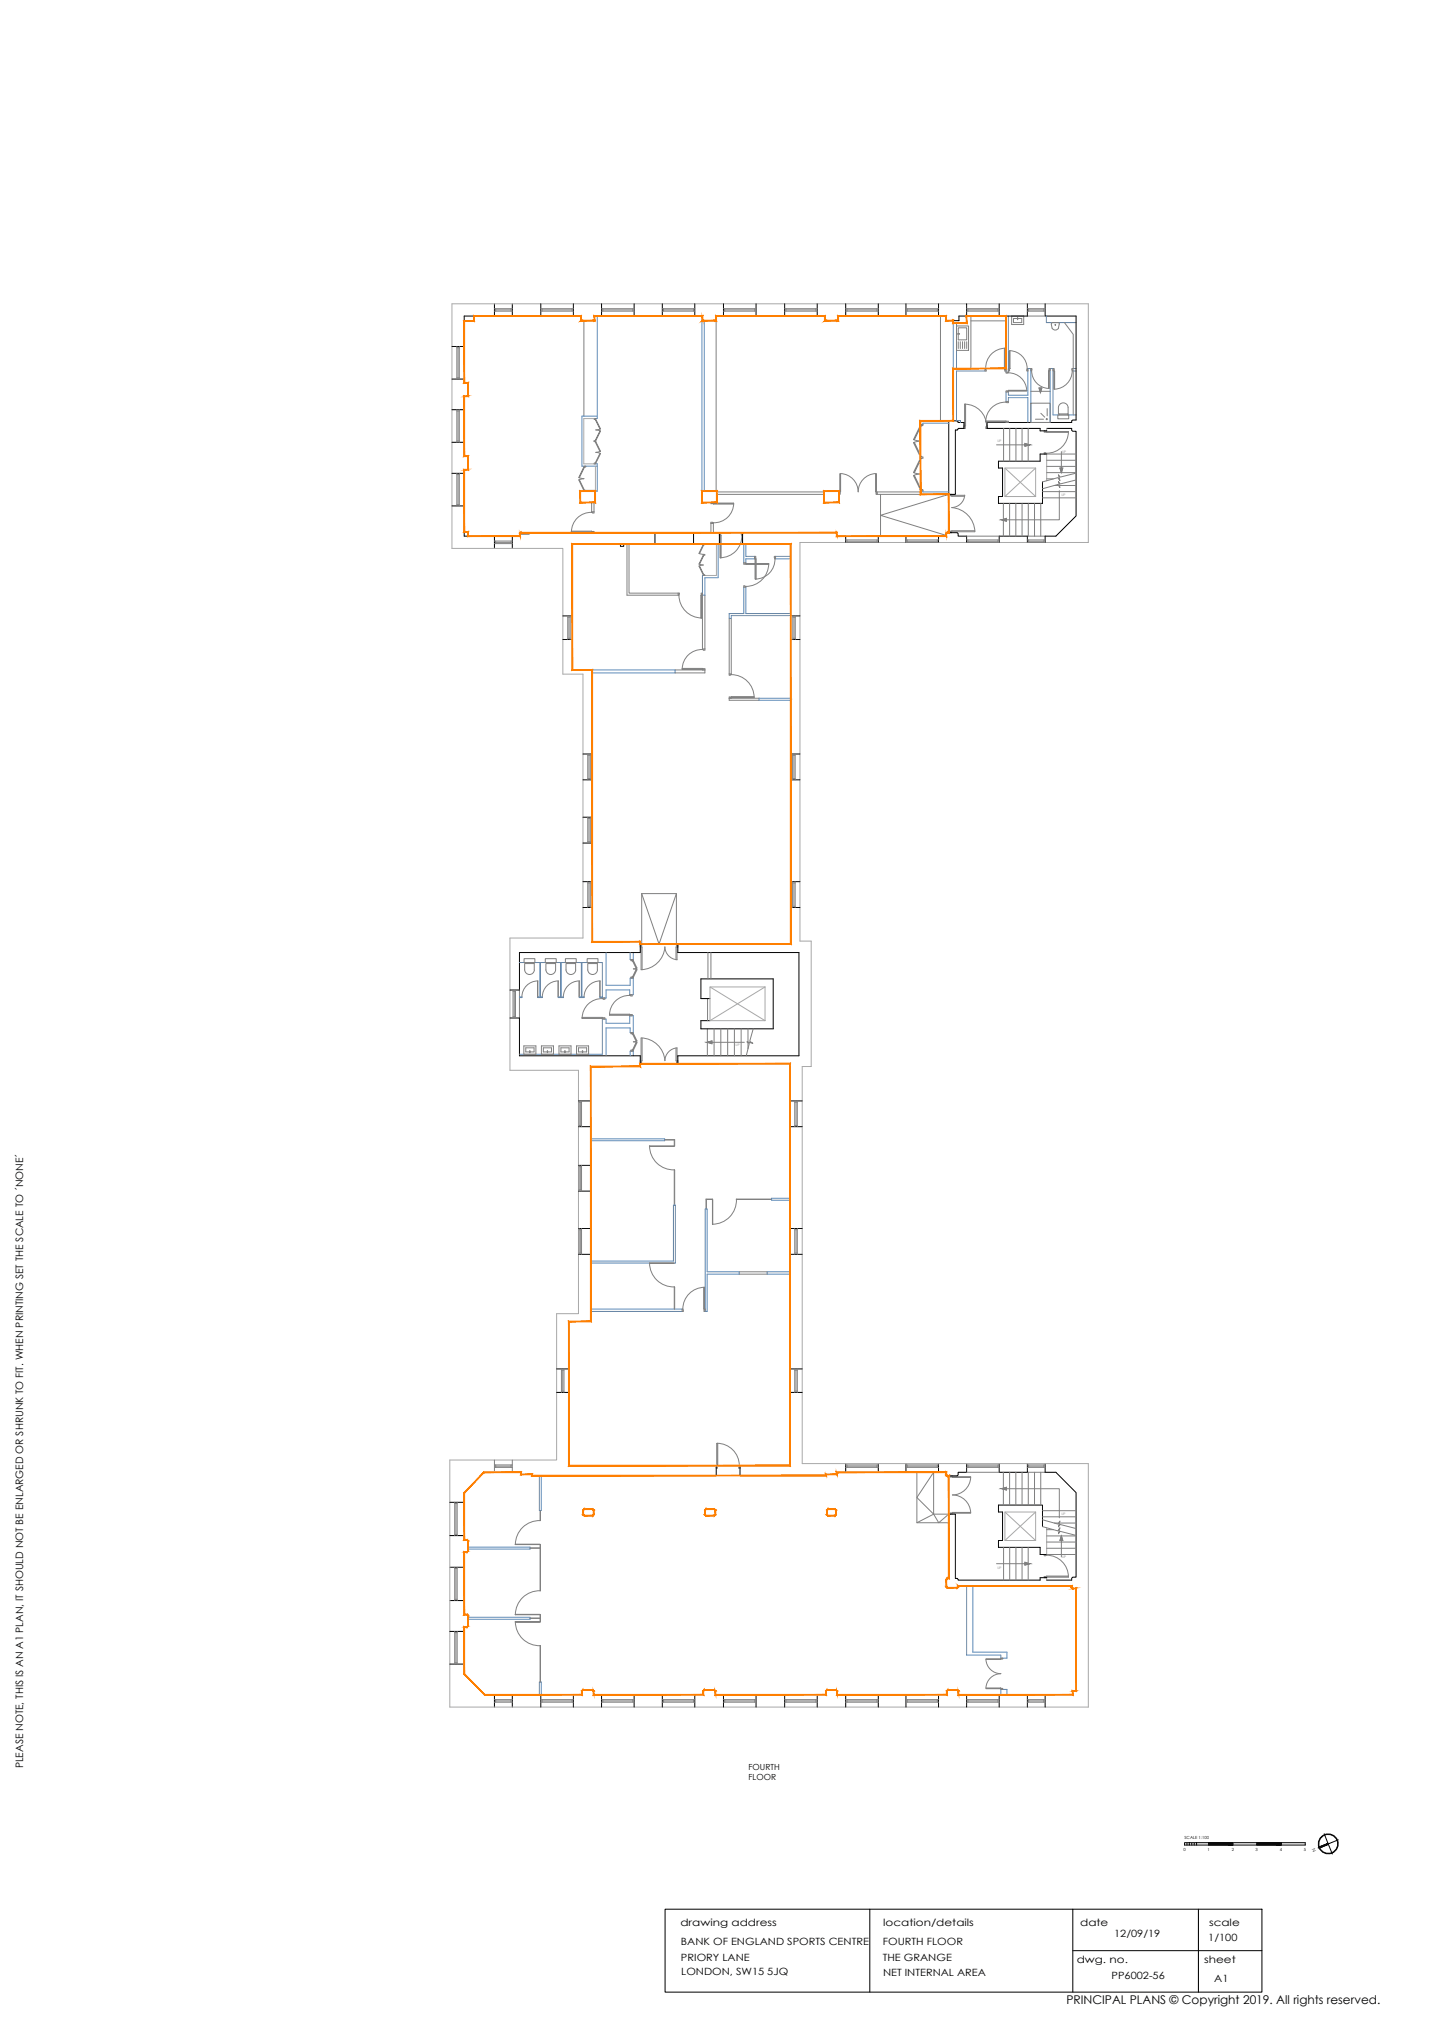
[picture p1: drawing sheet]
<svg xmlns="http://www.w3.org/2000/svg" width="594mm" height="841mm" viewBox="0 0 594 841" stroke-linecap="round" stroke-linejoin="round" font-family="sans-serif">
<!-- layer: BLOCKS -->
<g fill="none" stroke="#808080" stroke-width=".41">
<path d="M205 131h7.4M205 128h7.4M205 129h7.4M205.5 128v1M205.5 128.5h6.4M211.9 128v1M224.2 131h13.5M224.2 128h13.5M224.2 129h13.5M224.7 128v1M224.7 128.5h12.5M237.2 128v1"/>
<path d="M242.1 132.9v39.6M249.4 131h13.5M249.4 128h13.5M249.4 129h13.5M249.9 128v1M249.9 128.5h12.5M262.4 128v1M274.6 131h13.4M274.6 128h13.4M274.6 129h13.4M275.1 128v1M275.1 128.5h12.5"/>
<path d="M287.6 128v1M296.9 132.9v70.7M299.9 131h13.5M299.9 128h13.5M299.9 129h13.5M300.4 128v1M300.4 128.5h12.5M312.9 128v1M325.3 131h13.5M325.3 128h13.5M325.3 129h13.5M325.8 128v1"/>
<path d="M325.8 128.5h12.5M338.3 128v1M350.6 131h13.5M350.6 128h13.5M350.6 129h13.5M351.1 128v1M351.1 128.5h12.5M363.6 128v1M375.6 131h13.5M375.6 128h13.5M375.6 129h13.5M376.1 128v1"/>
<path d="M376.1 128.5h12.5M388.6 128v1M389.9 131v43.4M396.5 135.1h5v10.1h-5zM397 138.3l.8 .2zM397.3 138.3v-2.4h3.5v5h-3.5v-2.4M400.7 131h13.5M400.7 128h13.5M400.7 129h13.5M401.2 128v1M401.2 128.5h12.5M402.5 131v21.8"/>
<path d="M402.5 133h14.6M413.7 128v1M419.4 131h5v3.5h-5zM421.8 131.7l.1 .8zM421.8 132h-1.6v1.7h3.4v-1.7h-1.7M425.9 131h7.4M425.9 128h7.4M425.9 129h7.4M426.4 128v1M426.4 128.5h6.4M432.8 128v1M435.8 134.4l.4 1.6"/>
<path d="M438.7 133.7h-2.5l-.3 .6M438.7 133.7l.5 .5-.4 1.8M438.8 136a1.5 1.5 0 0 1-2.6 0M441.3 133.7l3.6 4.9v14.2M189.4 143.6v13.5M189.4 156.6h1M189.4 144.1h1M189.9 144.1v12.5M190.4 143.6v13.5M192.4 143.6v13.5M397.3 141.6v2.9M398.1 141.6v2.9"/>
<path d="M399 141.6v2.9M399.9 141.6v2.9M400.8 141.6v2.9M408.3 152.8h.3l.3 1h-.6zM416.4 144.4l.3-.1v8.5h-.3zM416.7 152.8h.4v1h-.5zM416.7 144.3v8.5M416.8 144.3a8.1 8.1 0 0 0-8.2 8.5M417.1 154.2h.9v.3l-.9 .2zM418 152.8h.4l.1 1h-.5zM418.1 154.5a7.6 7.6 0 0 1 7.6 7.3M418.4 145.4h.3v7.4h-.3z"/>
<path d="M418.8 145.4a7.4 7.4 0 0 1 7 7.4M425.8 152.8h.3v1h-.4zM427.4 152.8h.4l-.1 .9h-.3zM427.7 153.7a7.3 7.3 0 0 0 7 7.3M434.7 153.7h.3v7.3h-.3zM434.8 152.8h.6v.9h-.4zM436.5 152.8h.5l-.1 1h-.4zM436.9 153.8h.3v7.6h-.3zM444.3 152.8h.5v1h-.3zM444.5 153.7a7.6 7.6 0 0 1-7.2 7.6M444.9 153.8v18.2M189.4 169.8v13.5"/>
<path d="M189.4 170.3h1M189.9 170.3v12.5M190.4 169.8v13.5M192.4 169.8v13.5M246.3 173.5h.7v.3h-.7zM246.8 173.8h.2l2 4-.2 .1zM248.8 178.6l.2 .1-2 4-.2-.1zM248.9 177.8l-1.9 .4 1.9 .5M381.6 175.9h1v.5l-1-.1zM381.6 176.3l.3 .1-2.8 5.9-.4-.1zM399.6 176.6h.4l.1 1h-.5zM400 167.5h.3v9.1h-.3z"/>
<path d="M400 167.5v9.1M400 167.5a9 9 0 0 1 9 9M408.6 174.5h8.5v.3h-8.5zM408.6 174.8h8.5M408.9 176.6h.3v1h-.5zM417.1 166.7a8.1 8.1 0 0 0-8.5 8.1M417.1 162l.9 .1v.4h-.9zM417.1 174.8l.9-.2v.5h-.9zM417.1 166.4h.9v.5h-.6zM418 161.8h7.7v.3h-7.7zM427.4 167.1h8v8h-8zM429.3 173.8h3.3"/>
<path d="M431.5 171.3l1.6 1.6M432.9 178.6h1v.3l-1 .2zM433.9 178.9h9v.3h-9zM433.9 178.9h9M434.1 169.4v3M438.5 172h4.6v1.6h-4.6zM438.8 168.9v2.7h.2M438.8 168.9a2.01 2.01 0 0 1 2-1.9 2.01 2.01 0 0 1 2 1.9M439 172v-.4h3.6v.4M442.8 168.9v2.7h-.2M442.9 178.9a9 9 0 0 1-9 9M189.4 196.2v13.5"/>
<path d="M189.4 196.7h1M189.4 182.8h1M189.9 196.7v12.5M190.4 196.2v13.5M192.4 196.2v13.5M239.9 198.9l.3-.1 2.1 4.4-.2 .2zM239.9 197.9l2.2 .5M242.1 193.5l.2 .1-2.1 4.5-.3-.2zM242.1 193.2h.7v.4l-.7-.1zM242.1 198.4l-2.2 .5M246.3 191.9l.7 .1v.3h-.7zM246.3 182.7h.7v.3h-.7z"/>
<path d="M246.8 183.2l.2-.2 2 4.1-.2 .1zM248.8 187.9l.2 .1-2 4-.2-.1zM248.9 187l-1.9 .5 1.9 .5M348.1 196.3h.4v7.6h-.4zM363 196.3a7.6 7.6 0 0 0-7.2 7.6 7.6 7.6 0 0 0-7.3-7.6M363 196.3h.3v7.6h-.3zM378.7 197.2l.4-.2 2.8 5.9-.3 .2zM378.7 183.5l.4-.2 2.8 6-.3 .1zM378.7 195.8l2.9 .7-2.9 .6M378.7 182.2l2.9 .6-2.9 .7M381.6 189.9l.3 .2-2.8 5.9-.4-.2zM381.6 189.4h1v.5h-1z"/>
<path d="M432.9 187.7h.6l.4 .5h-1zM189.4 209.2h1M242.1 203.4l.7-.2v.4h-.7zM245.3 208.3v4.1M245.3 212.1h1M245.3 212.4a8.1 8.1 0 0 0-8.4 8.1M246.3 208.3v4.3l-1-.2M294.7 208.3h1v.3l-1 .2zM294.7 217h1M295.7 208.6h8.4v.3h-8.4zM295.7 208.6h8.4M297.1 204.9h44.5"/>
<path d="M297.1 203.9h44.5M304.2 208.6a8.1 8.1 0 0 1-8.4 8.1M347.8 203.9h.3l.2 1h-.5zM363.7 204.9h-.5l.1-1h.4v1h17.9M363.7 203.9h17.9M381.6 203.1l1-.2v.5h-1zM399.9 205.3a5.6 5.6 0 0 1-5.4 5.1 10.4 10.4 0 0 1 9.7 10h-10.2M400 205.3l-6.7 .2v-.6h1.2v.8h5.4M404.1 220h-9.6v.8h-1.2v-.6l1.2 .2M205 222.2h7.4M205 224.3h7.4M205 225.3h7.4"/>
<path d="M205.5 224.3v1M205.5 224.8h6.4M211.9 224.3v1M236.9 220.5h8.4M236.9 220.2v.3M236.9 220.2h8.4v.3h-8.4M245.3 220.5l1-.2v.5h-1zM259.9 225.5v21.2h21.5l.2-.8h-.5M260.8 225.5v20.4h20.3M289.8 234.6h.2l1.8 3.6-.3 .1zM289.8 233.8l1.8 .4M289.8 229.4l1.8 .4"/>
<path d="M291.5 230.1l.3 .1-1.8 3.7-.2-.1zM291.5 229.8h.7v.3h-.7zM291.5 238.3l.7-.1v.3zM291.5 225.7l.3 .1-1.8 3.7-.2-.1zM291.5 225.5h.7v.3zM291.6 234.2l-1.8 .4M294.7 220.8v-4.3l1 .2v4.1M298.2 220.8h.6l-.2 1.1h-.4zM298.6 221.9h.4v9.3h-.4zM298.6 221.9v9.3M307.3 220.8h.5v1.1h-.3zM307.5 221.9a9 9 0 0 1-8.9 9.3"/>
<path d="M308.4 233.3h.8v.3l-.8 .2zM309.2 233.6h9.5v.4h-9.5zM309.2 233.6h9.5M312.8 230.6h.5l-.2 1h-.3zM313.1 231.6h.4v8.4h-.4zM313.1 231.6v8.4M318.7 233.6a9.5 9.5 0 0 1-9.5 9.5M321 230.6h.5v1h-.3zM321.3 231.6a8.1 8.1 0 0 1-8.1 8.4M350.6 222.2h13.5M350.6 224.9h13.5M350.6 223.8h13.5"/>
<path d="M351.1 223.8v1.1M351.1 224.4h12.5M363.6 223.8v1.1M375.6 222.2h13.5M375.6 224.9h13.5M375.6 223.8h13.5M376.1 223.8v1.1M376.1 224.4h12.5M388.6 223.8v1.1M400.7 222.2h13.5M400.7 224.9h13.5M400.7 223.8h13.5"/>
<path d="M401.2 223.8v1.1M401.2 224.4h12.5M413.7 223.8v1.1M425.9 222.2h7.4M425.9 224.9h7.4M425.9 223.8h7.4M426.4 223.8v1.1M426.4 224.4h6.4M432.8 223.8v1.1M235.4 255.3v9.8M235.4 255.8h1M235.9 255.8v8.8"/>
<path d="M236.4 255.3v9.8M237.3 255.3v9.8M281.1 245.9v.8M281.5 246.7a9.5 9.5 0 0 0 9.4 9.4M290.5 246.7h.4v9.4h-.4zM290.9 246.7l-.2-.8h.5v23.4M290.9 246.7h.3M290.9 246.7v9.4M292.2 246.7v22.8l-1-.2M302.3 256.4v23.5l.8-.3M303.1 256.4v23.2M308.4 242.9l.8 .2v.3h-.8z"/>
<path d="M327.8 255.3v9.8M328.7 255.8h1M328.7 255.3v9.8M329.2 255.8v8.8M329.7 255.3v9.8M235.4 264.6h1M279.9 277.7h12.3M282.8 277.1h8.4v.3h-8.4zM282.8 277.4h8.4M291.2 277.4l1-.2v1.7h-12.3M291.2 277.4v.3M291.2 269h1"/>
<path d="M291.2 269.2a8.1 8.1 0 0 0-8.4 8.1M302.3 279.3h.8M303.2 279.6a9.5 9.5 0 0 1 9.4 9.5M328.7 264.6h1M302.3 289.4h12.4M303.1 288.7h9.5v.4h-9.5zM303.1 289.1l-.8-.2v1.4h12.4M303.1 289.1v.3M303.1 289.1h9.5M243.7 313h1M243.7 312.5v10.7M244.2 313v9.7"/>
<path d="M244.7 312.5v10.7M245.5 312.5v10.7M327.8 312.5v10.7M328.6 313h1M328.6 312.5v10.7M329.1 313v9.7M329.6 312.5v10.7M243.7 322.7h1M243.7 338.7v10.7M243.7 339.2h1M244.2 339.2v9.7M244.7 338.7v10.7"/>
<path d="M245.5 338.7v10.7M328.6 322.7h1M243.7 348.9h1M243.7 365.4v10.8M243.7 366h1M243.7 375.7h1M244.2 366v9.7M244.7 365.4v10.8M245.5 365.4v10.8M327.8 365.4v10.8M328.6 366h1M328.6 375.7h1"/>
<path d="M328.6 365.4v10.8M329.1 366v9.7M329.6 365.4v10.8M217.3 397.4h4.4v1.6h-4.4zM217.8 399v.4h3.5v-.4M217.8 399.4h-.3v2.7a2.01 2.01 0 0 0 2 1.8 2.01 2.01 0 0 0 2-1.8v-2.7h-.2M226.1 397.4h4.5v1.6h-4.5zM226.6 399v.4h3.5v-.4M226.6 399.4h-.3v2.7a2.01 2.01 0 0 0 2 1.8 2.01 2.01 0 0 0 2-1.8v-2.7h-.2M234.4 397.4h4.5v1.6h-4.5zM234.9 399v.4h3.5v-.4M234.9 399.4h-.2v2.7a2.01 2.01 0 0 0 2 1.8 2.01 2.01 0 0 0 2-1.8"/>
<path d="M238.4 399.4h.2v2.7M243.4 397.4h4.5v1.6h-4.5zM243.9 399v.4h3.5v-.4M243.9 399.4h-.2v2.7a2.01 2.01 0 0 0 2 1.8 2.01 2.01 0 0 0 2-1.8M247.4 399.4h.2v2.7M261.5 397.7h1.1v.4l-1.1 .2zM262.2 398.3l.4-.2 1.5 3.2-.4 .1zM265.8 392v10M265.8 392.5l.2-1.2h-.6v1.2h.8v9.5M275.6 392.5a5.5 5.5 0 0 0 5.1 5.3M275.7 392.5a10.1 10.1 0 0 1-9.9 9.4M280.2 397.8v-5.3h.8v-1.2h-.6v.7h.3v5.8"/>
<path d="M212.7 410.9h1M212.7 410.4v11.6M213.2 410.9v10.6M213.7 410.4v11.6M215.3 410.4v11.6M222.8 406.6l.2 6.6zM223 406.6a6.6 6.6 0 0 0-6.6 6.6M231.4 406.6v6.6zM231.5 406.6a6.6 6.6 0 0 0-6.7 6.6M240.1 406.6l.1 6.6zM240.2 406.6a6.6 6.6 0 0 0-6.6 6.6M248.7 406.6l.1 6.6z"/>
<path d="M248.8 406.6a6.6 6.6 0 0 0-6.7 6.6M249.7 413.7h1v.5h-.6zM249.8 413.9a8.1 8.1 0 0 0-8.5 8.1M261.1 412.3h1v.5h-.6zM261.1 412.6a8.1 8.1 0 0 0-8.4 8.1M261.5 404.9l1.1 .2v.4h-1.1zM263.7 401.8l.4 .2-1.5 3.1-.4-.2zM264.1 401.3l-1.5 .3 1.5 .4M293.3 413.9v9.2M212.7 421.5h1M217.2 433.5h5v3.5h-5zM219.6 435.6l.2 .7z"/>
<path d="M219.6 436h-1.6v-1.7h3.4v1.7h-1.6M224.5 433.5h4.9v3.5h-4.9zM226.9 435.6l.1 .7zM226.9 436h-1.6v-1.7h3.3v1.7h-1.6M231.7 433.5h5v3.5h-5zM234.1 435.6l.2 .7zM234.1 436h-1.6v-1.7h3.4v1.7h-1.6M239 433.5h5v3.5h-5zM241.3 421.7h8.4v.4h-8.4zM241.3 422.1h8.4M241.4 435.6l.2 .7zM241.4 436h-1.6v-1.7h3.4v1.7h-1.6"/>
<path d="M249.7 422.1l1-.2v.5h-1zM252.7 420.4h8.4v.3h-8.4zM252.7 420.7h8.4M261.1 420.7l1-.2v.5h-1zM261.5 428h1.1v.4l-1.1 .1zM261.5 435.2l1.1 .1v.4h-1.1zM262.2 428.5l.4-.1 1.5 3.1-.4 .2zM263.7 432l.4 .2-1.5 3.1-.4-.1zM264.1 431.5l-1.5 .3 1.5 .4M265.8 430.3v9.9M265.8 430.2a10.1 10.1 0 0 1 9.9 9.5M266.2 430.3v9.4h-.8v1.2h.6l-.2-1.2"/>
<path d="M280.2 434.4v5.3h.8v1.2h-.6v-.7h.3v-5.9a5.5 5.5 0 0 0-5.1 5.4M240.1 456.3v10.7M240.1 456.8h1M240.6 456.8v9.7M241.1 456.3v10.7M244.9 456.3v10.7M327.5 456.3v10.7M329.5 456.8h1M329.5 456.3v10.7M330 456.8v9.7M330.5 456.3v10.7M240.1 466.5h1"/>
<path d="M269.2 475l10.3 .2zM269.3 475a10 10 0 0 0 10.3 9.9M275.5 472.4h4.2v2.6l-.2-2.5h-4M329.5 466.5h1M240.1 483.1v10.6M240.1 493.2h1M240.1 483.6h1M240.6 483.6v9.6M241.1 483.1v10.6M244.9 483.1v10.6M279.5 485l.2 14.6M279.5 485v14.6"/>
<path d="M295.4 497.2l.1 10.3zM305.3 497.1a10 10 0 0 1-9.9 10.3M319.9 497h-14.6l14.6 .2M240.1 519.4h1M240.1 509.7h1M240.1 509.2v10.7M240.6 509.7v9.7M241.1 509.2v10.7M244.9 509.2v10.7M292.7 501.2v-4.2h2.7l-2.5 .2v4M327.5 509.2v10.7M329.5 519.4h1"/>
<path d="M329.5 509.7h1M329.5 509.2v10.7M330 509.7v9.7M330.5 509.2v10.7M269.2 523.5l10.3 .2zM269.3 523.5a10 10 0 0 0 10.3 9.9M279.5 533.5l.2 9.1M279.5 533.5v9.1M291.7 533.6h.4v9h-.4zM292.1 533.6v9M292.1 533.6a9 9 0 0 0-9 9M306.5 527.2h11.6"/>
<path d="M306.5 528.1h11.6M282.8 542.6h.3l.2 1h-.5zM292.1 542.6h.3v1h-.5zM232.7 567.4v9.8M232.7 567.9h1.1M232.7 576.7h1.1M233.3 567.9v8.8M233.8 567.4v9.8M235.8 567.4v9.8M327.5 567.4v9.8M329.5 567.9h1M329.5 576.7h1"/>
<path d="M329.5 567.4v9.8M330 567.9v8.8M330.5 567.4v9.8M297.2 598.3h.4v9.2h-.4zM297.2 598.3v9.2M297.2 598.2a9.2 9.2 0 0 1 9.3 9.3M205 605.2v5.1h7.4v-5.1M205 608.2h7.4M205 607.2h7.4M205.5 607.2v1M205.5 607.7h6.4M211.9 607.2v1"/>
<path d="M296.9 607.5h.3l.2 1h-.5zM306.5 607.5h.3v1h-.6zM350.6 610.3h13.5M350.6 608.2h13.5M350.6 607.2h13.5M351.1 607.2v1M351.1 607.7h12.5M363.6 607.2v1M375.6 610.3h13.5M375.6 608.2h13.5M375.6 607.2h13.5M376.1 607.2v1"/>
<path d="M376.1 607.7h12.5M388.6 607.2v1M393.8 611.7h1v.4l-1 .2zM394.8 612.1h7.6v.3h-7.6zM400.7 610.3h13.5M400.7 608.2h13.5M400.7 607.2h13.5M401.2 607.2v1M401.2 607.7h12.5M402.4 612.4a7.6 7.6 0 0 1-7.6 7.3 7.6 7.6 0 0 1 7.6 7.2M413.7 607.2v1M425.9 610.3h7.4"/>
<path d="M425.9 608.2h7.4M425.9 607.2h7.4M426.4 607.2v1M426.4 607.7h6.4M432.8 607.2v1M188.5 622.7v13.8M188.5 623.2h1M188.5 636h1M189 623.2v12.8M189.5 622.7v13.8M192.4 622.7v13.8M223.9 626.1v4.2l.2-4.2"/>
<path d="M223.9 630.3a10 10 0 0 0-10.2 9.9M393.8 627.1l1 .1v.4h-1zM394.8 626.9h7.6v.3h-7.6zM188.5 649.6v13.8M188.5 650.1h1M189 650.1v12.8M189.5 649.6v13.8M192.4 649.6v13.8M213.6 640.1l10.3 .1zM219.8 641.6h4.1l.2-1.4v19.2l-.2-17.6h-4.1M223.9 659.4a10 10 0 0 0-10.2 9.9M432.9 653.4h.6l.4 .6h-1z"/>
<path d="M432.9 644.3h1v.3l-1 .2zM433.9 653.3h9v.4h-9zM433.9 653.7h9M433.9 644.6a9 9 0 0 1 9 9M188.5 676.2v13.6M188.5 662.9h1M188.5 676.7h1M189 676.7v12.6M189.5 676.2v13.6M192.4 676.2v13.6M213.6 672.2l10.3 .2zM213.6 669.1l10.3 .2z"/>
<path d="M213.7 672.2a10 10 0 0 0 10.2 9.9M219.8 670.7h4.1l.2-1.4v2.9l-.2-1.4h-4.1M188.5 689.3h1M223.9 697.2v-15.1l.2 15.1M408.7 687.6h6.2v.3h-6.2zM408.7 699.7h6.2v.3h-6.2zM408.7 687.8a6.2 6.2 0 0 0 6.2 5.9 6.2 6.2 0 0 0-6.2 5.9M414.9 687.3h.8v.4l-.8-.1zM414.9 700l.8-.2v.5h-.8zM205 702.5h7.4M205 705.6h7.4M205 704.5h7.4"/>
<path d="M205.5 705h6.4M205.5 704.5v1.1M211.9 704.5v1.1M224.2 702.5h13.5M224.2 705.6h13.5M224.2 704.5h13.5M224.7 705h12.5M224.7 704.5v1.1M237.2 704.5v1.1M249.4 702.5h13.5M249.4 705.6h13.5M249.4 704.5h13.5"/>
<path d="M249.9 705h12.5M249.9 704.5v1.1M262.4 704.5v1.1M274.6 702.5h13.4M274.6 705.6h13.4M274.6 704.5h13.4M275.1 705h12.5M275.1 704.5v1.1M287.6 704.5v1.1M299.9 702.5h13.5M299.9 705.6h13.5M299.9 704.5h13.5"/>
<path d="M300.4 705h12.5M300.4 704.5v1.1M312.9 704.5v1.1M325.3 702.5h13.5M325.3 705.6h13.5M325.3 704.5h13.5M325.8 705h12.5M325.8 704.5v1.1M338.3 704.5v1.1M350.6 702.5h13.5M350.6 705.6h13.5M350.6 704.5h13.5"/>
<path d="M351.1 705h12.5M351.1 704.5v1.1M363.6 704.5v1.1M375.6 702.5h13.5M375.6 705.6h13.5M375.6 704.5h13.5M376.1 705h12.5M376.1 704.5v1.1M388.6 704.5v1.1M400.7 702.5h13.5M400.7 705.6h13.5M400.7 704.5h13.5"/>
<path d="M401.2 705h12.5M401.2 704.5v1.1M413.7 704.5v1.1M425.9 702.5h7.4M425.9 705.6h7.4M425.9 704.5h7.4M426.4 705h6.4M426.4 704.5v1.1M432.8 704.5v1.1"/>
<circle cx="437.5" cy="134.6" r=".15"/>
<circle cx="434" cy="173.7" r=".23"/>
</g>
<!-- layer: WALLS -->
<g fill="none" stroke="#000" stroke-width=".41">
<path d="M205 125.9v5.1h-12.6v12.6h-5M212.4 125.9v5.1h11.8v-5.1M237.7 125.9v5.1h3.1v1.9h5.7v-1.9h2.9v-5.1M262.9 125.9v5.1h11.7v-5.1M288 125.9v5.1h3.2v1.9h5.7v-1.9h3v-5.1M313.4 125.9v5.1h11.9v-5.1M338.8 125.9v5.1h3.1v1.9h5.6v-1.9h3.1v-5.1M364.1 125.9v5.1h11.5v-5.1M389.1 125.9v5.1h3.1v1.9h5.4v-1.9h3.1v-5.1M414.2 125.9v5.1h11.7v-5.1M433.3 125.9v5.1h12.8v43.1h-1.4l-.4 .4v.6h-35.1v2.5h22v1h2.7M187.4 157.1h5v1.6h1.7v5.5h-1.7v5.6h-5"/>
<path d="M393.3 174.4h3.5l.4 .7h2.4v2.5h-2.4l-.4 .7h-.7v26.6h-2.8zM433.9 177.6h10.4v.8l.4 .4h1.4v35.1l-8.4 8.3h-4.4v2.7M187.4 183.3h5v5.8h1.7v5.6h-1.7v1.5h-5M433.9 188.2h-2.7v3h-17.3v2.8h1.7v11.8h-1.7v2.8h18.3v-8.8M187.4 209.7h5v12.5h12.6v5.1M241 203.6h5.3l.5 .4v3.9l-.5 .4h-5.3l-.4-.4v-3.9zM291 203.6v4.7h6.1v-4.7h-6.1M341.6 203.6h6.2v4.7h-6.2zM212.4 227.3v-5.1h3.1v-.9h4v-.5h52v4.7h-12.9v1h-1.4v-1h-19.9v29.8h-4M287.5 220.8h10.7v4.7h-10.7zM350.6 224.9v-2.7h-3.8v-1.4h-39v4.7h20v29.8h3.8M364.1 224.9v-2.7h11.5v2.7"/>
<path d="M389.1 224.9v-2.7h3.2v-1l.4-.4h4.1l.4 .4v1h3.5v2.7M414.2 224.9v-2.7h11.7v2.7M233.3 265.1h4v12.6h8.2v34.8h-3.8M331.6 265.1h-3.8v47.4h3.8M241.7 323.2h3.8v15.5h-3.8M331.6 323.2h-3.8v42.2h3.8M241.7 349.4h3.8v16h-3.8M241.7 376.2h3.8v14.1h19.9v4.5h-50.1v15.6h-3.9M331.6 376.2h-3.8v15.1h-46.8v3.5h50.2v42.8h-50.2v3.3h46.5v15.4h5.1M294.3 413.9h-3.7v-8.1h29.9v20.7h-29.9v-3.4h3.7M211.4 422h3.9v15.6h50.1v4.5h-20.5v14.2h-5.1M239.8 467h5.1v16.1h-5.1"/>
<path d="M332.6 467h-5.1v42.2h5.1M239.8 493.7h5.1v15.5h-5.1M239.8 519.9h5.1v27.8h-9.1v19.7h-5M332.6 519.9h-5.1v47.5h5.1M230.8 577.2h5v30.3h61.1v4.2h-76.3v-.5h-4.6v-.9h-3.6M332.6 577.2h-5.1v30.3h-20.7v4.2h35.6v-.5h4.4v-.9h3.8v-3.6M205 610.3h-4.4l-8.2 8.5v3.9h-5.9M364.1 606.7v3.6h11.5v-3.6M389.1 606.7v3.6h3.2v1.1l.4 .3h4.1l.4-.3v-1.1h3.5v-3.6M414.2 606.7v3.6h11.7v-3.6M433.3 606.7v3.6h4.4l8.4 8.4v35h-1.4l-.4 .5v.8h-10.4M186.5 636.5h5.9v1.8h1.3l.4 .4v4.2l-.4 .4h-1.3v6.3h-5.9"/>
<path d="M242.2 625.5h3.5l.4 .5v1.8l-.4 .5h-3.5l-.4-.5v-1.8zM292.2 626l.5-.5h3.5l.3 .5v1.8l-.3 .5h-3.5l-.5-.5zM343.2 625.5h3l.4 .5v1.8l-.4 .5h-3l-.4-.5v-1.8zM432.2 632.8v-8.9h-18.3v2.8h1.7v11.8h-1.7v2.9h17.3v2.9h2.7M433.9 654h-2.7v1h-34l-.4-.8h-.7v-26.6h-2.8v26.6h-.6l-.4 .5v3l.4 .4h4.1l.4-.7h47.1v.6l.4 .4h1.4v42.5h-1.4v1.6h-11.4v5.1M186.5 663.4h5.9v5.8h1.3l.4 .5v4.2l-.4 .5h-1.3v1.8h-5.9M186.5 689.8h5.9v4.4l8.6 8.3h4v5.1M212.4 707.6v-5.1h11.8v5.1M237.7 707.6v-5.1h3.5v-1.6l.4-.4h4.1l.4 .4v1.6h3.3v5.1M262.9 707.6v-5.1h11.7v5.1M288 707.6v-5.1h3.5v-1.6l.4-.4h4.3l.3 .4v1.6h3.4v5.1M313.4 707.6v-5.1h11.9v5.1"/>
<path d="M338.8 707.6v-5.1h3.6v-1.6l.4-.4h3.8l.4 .4v1.6h3.6v5.1M364.1 707.6v-5.1h11.5v5.1M389.1 707.6v-5.1h3.4v-1.6l.4-.4h4l.4 .4v1.6h3.4v5.1M414.2 707.6v-5.1h11.7v5.1M541.1 763.8v1M546.8 765.8l-.4 .2M549 760.1l.1 .4M552.2 768.1l.1 .4M554.8 762.6l-.3 .1M275.7 791.4h247.5v34.3h-247.5zM360.6 791.4v34.3M444.8 791.4v34.3"/>
<path d="M496.8 791.4v34.3M444.8 808.6h78.4"/>
</g>
<!-- layer: Partitions -->
<g fill="none" stroke="#5c8ab8" stroke-width=".41">
<path d="M196.5 131v2.1h-4.1M247.6 131v42.5h-1.3M291 131v72.6M292 132.9v70.7M395.2 132.9v41.5M400.7 131v3h-4.2v18.8h11.8M417.1 131v23.2M418 131v23.2M433.8 131v2.7h12.3M408.3 153.8h-11.8v20.6M444.8 153.8h1.3M444.8 152.8h1.3"/>
<path d="M247.6 172.5h-6.3v20.7h6.3M393.3 174.4h-11.7v1.5M393.3 175.4h-10.7v.5M396.5 174.3h1.7v.8M417.1 162.5v3.9M418 162.5v1.3h8.1v-11h1.3v22.3M418 166.4v-1.6h8.1v10.3M446.1 172h-9.6v-19.2h-1.1v22.3M246.3 192.3h1.3v11.3h-1.3M381.6 203.4v1.5h11.7M382.6 203.4v.5h10.7M192.4 220.5h1.7v1.7"/>
<path d="M297.7 225.5v14h-5.5v7.2h-1v-8.2h1M308.4 225.5v7.8M309.2 225.5v5.1h3.6M312.8 231.6h-3.6v1.7M321.5 231.6h6.3M321.5 230.6h6.3M308.4 243.4v10.9h-6.1v2.1h.8v-1.2h24.7M309.2 243.4v10.9h18.6M245.5 277.7h34.4v1.2h-34.4M327.8 290.2l.4-.4-.4-.4h-13.1v.9h13.1M223.8 399v14.2h-.8v.3h1.8v-.3h-.7v-14.2M232.4 399v14.2h-1v.3h2.2v-.3h-.9v-14.2"/>
<path d="M241 399v14.2h-.8v.3h1.9v-.3h-.8v-14.2M251.2 394.8v13.6h10v-2.9h1.4v6.8h-1.5v-2h-9.9v3.4h-1.5v-14.7h-34.4M261.2 394.8v2.9h1.4v-2.9M215.3 413.2h1.1v.3h-1.1M249.7 413.2h-.9v.3h.9M215.3 437h34.4v-14.6h1.5v1.8h9.9v-3.2h1.5v7h-1.4v-1.9h-10v11.5M261.2 437.6v-1.9h1.4v1.9M244.9 472h30.6v.8h-30.6M327.5 496.7h-7.6v.8h7.6M292.4 501.2h.8v26h13.3v.9h-13.3v15.5h-.8zM244.9 522.7h34.3v-23.1h.8v23.9h-35.1M327.5 527.2h-9.4v.9h9.4"/>
<path d="M244.9 542.6h37.9M244.9 543.6h37.9M223.6 611.7v14.4h.8v-14.4M194.1 641.3h25.7v.8h-25.7M400.7 657.4v28.6h14.2v1.3h2.5v-2.5h-14.1v-27.4M194.1 670.4h25.7v.8h-25.7M223.6 702.5v-5.3h.8v5.3M414.9 702.5v-2.2h2.5v2.2"/>
</g>
<!-- layer: Whatch -->
<g fill="none" stroke="#a8a8a8" stroke-width=".41">
<path d="M187.4 125.9h263.8v99h-119.6v165.2h4.7v52h-3.7v164.6h118.6v100.9h-264.7v-102.4h44.3v-60.7h9v-100.9h-28.4v-54.8h30.3v-109.4h-8.4v-52.1h-45.9zM246.3 173.5h-4.3v18.8h4.3M433.9 177.6v1M246.8 193.2v10h-4M416.6 194h12.7v11.8h-12.7zM416.6 194l12.7 11.8M429.3 194l-12.7 11.8M433.9 188.2v11.1M297 225.5v13h-4.8M294.3 409.1l22.9 14M317.2 409.1h-22.9v14h22.9M317.2 409.1v14"/>
<path d="M317.2 409.1l-22.9 14M416.6 626.7h12.7v11.8h-12.7zM416.6 626.7l12.7 11.8M429.3 626.7l-12.7 11.8M433.9 633.3v11M433.9 654v1"/>
</g>
<!-- layer: Stairs -->
<g fill="none" stroke="#808080" stroke-width=".41">
<path d="M416.1 177.6v13.6M418.6 177.6v13.6M421.2 177.6v13.6M423.7 177.6v13.6M426.3 177.6v13.6M427.4 162.2h8M430.7 160.8h1.2l-.6 2zM413.1 184.4h13.7l-1.9 .6v-1.2l1.9 .6M433.9 188.2h12.2M433.9 190.8h12.2M433.9 193.3h12.2M433.9 195.9h12.2"/>
<path d="M433.9 198.5h2.8M438.9 198.5h.3M440 187.2v8.7l-.6-1.9h1.2l-.6 1.9M446.1 199l-6.6 1.6-.7-1 .6 2.5-.8-1.3-6.4 1.8M446.1 196.1l-6.6 1.7-.7-1 .6 2.4-.8-1.2-6.4 1.8M365 204.9v17.3M393.3 204.9l-28.3 8.7 27.3 8.3M415.3 215.5l1.9-.6v1.2zM416 208.6v13.7M418.5 208.6v13.7M421.1 208.6v13.7M423.7 208.6v13.7"/>
<path d="M426.3 208.6v13.7M428.9 208.6v13.7M431.5 208.6v13.7M432.2 206.4h13.9M432.2 203.8h13.9M437 201.2h1.9M439.2 203.4v12.1h-22M439.2 201.2h6.9M266 370.4h14.4v20.9h-14.4zM266 370.4l7.2 20.9 7.2-20.9M293.5 394.8v11M294.7 394.8v11"/>
<path d="M293.2 432l1.9-.6v1.2zM293.2 426.5v11.1M295.1 432h13.5M296 426.5v11.1M298.8 426.5v11.1M301.7 426.5v11.1M304.5 426.5v11.1M307.3 426.5v11.1M310.1 426.5v5.5M310.1 432.2v2.5M312.3 426.5l-1.5 5.1 1.3 .9-2.5-.7 1 .7-1.2 5.1M380.1 610.3v20.9h13.2"/>
<path d="M387.1 610.3v17.3h6.2l-4.1 3.6-2.1-3.6-7-6.9zM415.3 617l1.9-.5v1.1zM416 610.3v13.6M417.2 617.1h22v12M418.5 610.3v13.6M421.1 610.3v13.6M423.7 610.3v13.6M426.3 610.3v13.6M428.9 610.3v13.6M431.5 610.3v13.6M387.1 627.6l-7 3.6M432.2 629.9l6.4 1.8 .8-1.2-.6 2.4 .7-1 6.6 1.7"/>
<path d="M432.2 632.8l6.4 1.8 .8-1.3-.6 2.4 .7-1 6.6 1.7M432.2 626.2h13.9M432.2 628.7h13.9M433.9 639.2h12.2M433.9 636.6h12.2M433.9 634.1h2.8M437 631.3h1.9M438.9 634.1h.3M439.2 631.3h6.9M440 636.6l.6 1.9h-1.2l.6-1.9v8.8M413.1 648.2h13.7l-1.9-.6v1.1l1.9-.5M416.1 641.4v13.6"/>
<path d="M418.6 641.4v13.6M421.2 641.4v13.6M423.7 641.4v13.6M426.3 641.4v13.6M433.9 644.3h12.2M433.9 641.8h12.2"/>
</g>
<g fill="#808080" stroke="#808080" stroke-width=".41">
<path d="M440 636.6l.6 1.9h-1.2z"/>
<path d="M439.4 194h1.2l-.6 1.9z"/>
<path d="M430.7 160.8h1.2l-.6 2z"/>
<path d="M424.9 647.6l1.9 .6h-1.9zM424.9 648.2v.5l1.9-.5z"/>
<path d="M415.3 617l1.9-.5v.5zM415.3 617l1.9 .6v-.6z"/>
<path d="M424.9 183.8l1.9 .6h-1.9zM424.9 184.4v.6l1.9-.6z"/>
<path d="M415.3 215.5l1.9-.6v.6zM415.3 215.5l1.9 .6v-.6z"/>
<path d="M293.2 432l1.9-.6v.6zM293.2 432l1.9 .6v-.6z"/>
</g>
<!-- layer: NIA -->
<g fill="#ff7f00" stroke="#ff7f00" stroke-width=".41">
<path d="M240.4 203.4v5l.3-.3zM240.4 203.4l.3 .3v4.4zM240.4 203.4l.3 .3 6.2-.3zM240.7 203.7l6.2-.3-.3 .3zM246.9 203.4l-.3 .3 .3 4.7zM246.6 203.7l.3 4.7-.3-.3zM240.4 208.4h6.5l-.3-.3zM240.4 208.4l.3-.3h5.9z"/>
<path d="M290.8 203.4v5l.3-.3zM290.8 203.4l.3 .3v4.4zM290.8 203.4l.3 .3 6.2-.3zM291.1 203.7l6.2-.3-.3 .3zM297.3 203.4l-.3 .3 .3 4.7zM297 203.7l.3 4.7-.3-.3zM290.8 208.4h6.5l-.3-.3zM290.8 208.4l.3-.3h5.9z"/>
<path d="M341.5 203.4v5l.3-.3zM341.5 203.4l.3 .3v4.4zM341.5 203.4l.3 .3 6.1-.3zM341.8 203.7l6.1-.3-.3 .3zM347.9 203.4l-.3 .3 .3 4.7zM347.6 203.7l.3 4.7-.3-.3zM341.5 208.4h6.4l-.3-.3zM341.5 208.4l.3-.3h5.8z"/>
<path d="M346.1 628.1l.1 .3 .2-.6zM346.4 627.8l.3 .1-.5 .5zM346.4 626v1.8l.3 .1zM346.4 626l.3-.1v2zM346.1 625.7l.6 .2zM346.2 625.4l.5 .5-.6-.2zM343.3 625.7h2.8l.1-.3zM343.2 625.4h3l-2.9 .3zM343.2 625.4l-.3 .6 .4-.3zM343.2 625.4l-.3 .6-.3-.1zM342.6 625.9l.3 1.9v-1.8zM342.6 625.9l.3 1.9-.3 .1zM342.6 627.9l.7 .2zM342.6 627.9l.7 .2-.1 .3zM343.3 628.1l-.1 .3 2.9-.3zM343.2 628.4l2.9-.3 .1 .3z"/>
<path d="M296.1 628.1l.1 .3 .2-.6zM296.4 627.8l.3 .1-.5 .5zM296.4 626v1.8l.3 .1zM296.4 626l.3-.1v2zM296.1 625.7l.6 .2zM296.2 625.4l.5 .5-.6-.2zM292.7 625.7h3.4l.1-.3zM292.6 625.4h3.6l-3.5 .3zM292.6 625.4l-.2 .6 .3-.3zM292.6 625.4l-.2 .6-.3-.1zM292.1 625.9l.3 1.9v-1.8zM292.1 625.9l.3 1.9-.3 .1zM292.1 627.9l.6 .2zM292.1 627.9l.6 .2-.1 .3zM292.7 628.1l-.1 .3 3.5-.3zM292.6 628.4l3.5-.3 .1 .3z"/>
<path d="M246 627.8l-.2 .6zM246 627.8l.3 .1-.5 .5zM246 626v1.8l.3 .1zM246 626l.3-.1v2zM245.7 625.7l.6 .2zM245.8 625.4l.5 .5-.6-.2zM242.3 625.7h3.4l.1-.3zM242.1 625.4h3.7l-3.5 .3zM242.1 625.4l-.2 .6 .4-.3zM242.1 625.4l-.2 .6-.3-.1zM241.6 625.9l.3 1.9v-1.8zM241.6 625.9l.3 1.9-.3 .1zM241.6 627.9l.7 .2zM241.6 627.9l.7 .2-.2 .3zM242.3 628.1l-.2 .3 3.6-.3zM242.1 628.4l3.6-.3 .1 .3z"/>
<path d="M327.7 225.7l.3 165.8v-166.1zM327.7 225.7l.3 165.8-.3-.3zM265.3 391.5h62.7l-.3-.3zM265.3 391.5l.3-.3h62.1zM265.3 390.5v1l.3-.3zM265.3 390.5l.3-.3v1zM245.4 390.5h19.9l.3-.3zM245.4 390.5l.3-.3h19.9zM245.4 277.8v112.7l.3-.3zM245.4 277.8l.3-.3v112.7zM237.1 277.8h8.3l.3-.3zM237.1 277.8l.3-.3h8.3zM237.1 225.4v52.4l.3-.3zM237.1 225.4l.3 .3v51.8zM237.1 225.4l.3 .3 90.6-.3zM237.4 225.7l90.6-.3-.3 .3z"/>
<path d="M395.3 132.7l-.3 .3 .3 .8zM395 133l.3 .8-.3 .3zM395 134.1l5.6-.3h-5.3zM395 134.1l5.6-.3 .3 .3zM400.6 130.8v3l.3 .3zM400.6 130.8l.3 .4v2.9zM400.6 130.8l.3 .4 16.3-.4zM400.9 131.2l16.3-.4-.3 .4zM417.2 130.8l-.3 .4 .3 21.7zM416.9 131.2l.3 21.7-.3-.3zM395.3 152.9h21.9l-.3-.3zM395 152.6h21.9l-21.6 .3zM395 152.6l.3 22v-21.7zM395 152.6l.3 22-.3-.3zM381.8 174.6h13.5l-.3-.3zM381.4 174.3h13.6l-13.2 .3zM381.4 174.3l.4 30.5v-30.2zM381.4 174.3l.4 30.5-.4 .2zM381.4 205l12-.2h-11.6zM381.4 205l12-.2-.3 .2zM393.4 204.8l-.3 .2 .3 15.9zM393.1 205l.3 15.9-.3-.3zM392.8 220.9h.6l-.3-.3zM392.6 220.6h.5l-.3 .3zM392.6 220.6l-.1 .6zM392.6 220.6l-.1 .6-.3-.1zM392.2 221.1l.2 1.3 .1-1.2zM392.2 221.1l.2 1.3-.3-.3zM346.7 222.4h45.7l-.3-.3zM346.7 222.4l.3-.3h45.1zM346.7 221v1.4l.3-.3zM347 220.7v1.4l-.3-1.1zM216 221h130.7l.3-.3zM215.9 220.7h131.1l-131 .3zM215.9 220.7l-.3 .6 .4-.3zM215.3 221.1l.6-.4-.3 .6zM215.3 221.1l.3 1.3v-1.1zM215.3 221.1l.3 1.3-.3-.3zM193.9 222.4h21.7l-.3-.3zM193.9 222.4l.3-.3h21.1zM193.9 220.6v1.8l.3-.3zM193.9 220.6l.3-.3v1.8zM192.3 220.6h1.6l.3-.3zM192.3 220.6l.3-.3h1.6zM192.3 194.5v26.1l.3-.3zM192.3 194.5l.3 .3v25.5zM192.3 194.5l.3 .3 1.3-.3zM192.6 194.8l1.3-.3 .3 .3zM193.9 189.3v5.2l.3 .3zM193.9 189.3l.3-.3v5.8zM192.3 189.3h1.6l.3-.3zM192.3 189.3l.3-.3h1.6zM192.3 164.1v25.2l.3-.3zM192.3 164.1l.3 .3v24.6zM192.3 164.1l.3 .3 1.3-.3zM192.6 164.4l1.3-.3 .3 .3zM193.9 158.8v5.3l.3 .3zM193.9 158.8l.3-.3v5.9zM192.3 158.8h1.6l.3-.3zM192.3 158.8l.3-.3h1.6zM192.3 132.9v25.9l.3-.3zM192.3 132.9l.3 .3v25.3zM192.3 132.9l.3 .3 3.7-.3zM192.6 133.2l3.7-.3 .3 .3zM196.3 130.8v2.1l.3 .3zM196.3 130.8l.3 .4v2zM196.3 130.8l.3 .4 44.4-.4zM196.6 131.2l44.4-.4-.3 .4zM241 130.8l-.3 .4 .3 1.5zM240.7 131.2l.3 1.5-.3 .3zM241 132.7l-.3 .3 .6-.3zM240.7 133l.6-.3v.3zM241.3 132.7v.3l4.8-.3zM241.3 133l4.8-.3v.3zM246.1 132.7v.3l.2-.3zM246.3 132.7l.3 .3h-.5zM246.3 130.8v1.9l.3 .3zM246.3 130.8l.3 .4v1.8zM246.3 130.8l.3 .4 44.8-.4zM246.6 131.2l44.8-.4-.4 .4zM291 131.2l.4 1.5v-1.9zM291 131.2l.4 1.5-.4 .3zM291 133l.6-.3zM291 133l.6-.3v.3zM291.6 132.7v.3l4.9-.3zM291.6 133l4.9-.3v.3zM296.5 132.7v.3l.3-.3zM296.8 132.7l.3 .3h-.6zM296.8 130.8v1.9l.3 .3zM296.8 130.8l.3 .4v1.8zM296.8 130.8l.3 .4 45-.4zM297.1 131.2l45-.4-.3 .4zM342.1 130.8l-.3 .4 .3 1.5zM341.8 131.2l.3 1.5-.3 .3zM341.8 133l.5-.3zM341.8 133l.5-.3v.3zM342.3 132.7v.3l4.8-.3zM342.3 133l4.8-.3v.3zM347.1 132.7v.3l.2-.3zM347.3 132.7l.3 .3h-.5zM347.3 130.8v1.9l.3 .3zM347.3 130.8l.3 .4v1.8zM347.3 130.8l.3 .4 44.7-.4zM347.6 131.2l44.7-.4-.3 .4zM392.3 130.8l-.3 .4 .3 1.5zM392 131.2l.3 1.5-.3 .3zM392 133l3.3-.3h-3zM392 133l3.3-.3-.3 .3z"/>
<path d="M236 607.3l-.3 .4 91.6-.4zM235.7 607.7l91.6-.4 .3 .4zM327.3 441.1v166.2l.3 .4zM327.3 441.1l.3-.3v166.9zM265.6 441.1h61.7l.3-.3zM265.3 440.8h62.3l-62 .3zM265.3 440.8l.3 1.4v-1.1zM265.3 440.8l.3 1.4-.3-.3zM245.1 442.2h20.5l-.3-.3zM244.8 441.9h20.5l-20.2 .3zM244.8 441.9l.3 106v-105.7zM244.8 441.9l.3 106-.3-.3zM236 547.9h9.1l-.3-.3zM235.7 547.6h9.1l-8.8 .3zM235.7 547.6l.3 59.7v-59.4zM235.7 547.6l.3 59.7-.3 .4z"/>
<path d="M446 658.6v42.1l.3 .3zM446.3 658.3v42.7l-.3-42.4zM444.6 658.6h1.4l.3-.3zM444.8 658.3h1.5l-1.7 .3zM444.2 658.1l.4 .5 .2-.3zM444.2 658.1l.6 .2zM444.2 657.5v.6l.3-.1zM444.2 657.5l.3-.2v.7zM397.3 657.5h46.9l.3-.2zM397 657.3h47.5l-47.2 .2zM397 657.3l.3 .5zM397 657.3l.3 .5zM397 657.6l-.2 .7 .5-.5zM397 657.6l-.2 .7-.1-.3zM392.6 658.3h4.2l-.1-.3zM392.8 658h3.9l-4.1 .3zM392.2 657.8l.4 .5 .2-.3zM392.2 657.8l.3-.2 .3 .4zM392.2 654.6v3.2l.3-.2zM392.2 654.6l.3 .2v2.8zM392.6 654.1l-.4 .5 .3 .2zM392.6 654.1l-.1 .7zM392.6 654.1l.2 .3 .3-.3zM392.8 654.4l.3-.3 .3 .3zM393.1 611.9v42.2l.3 .3zM393.4 611.6v42.8l-.3-42.5zM392.6 611.9l.8-.3zM392.8 611.6h.6l-.8 .3zM392.2 611.4l.4 .5 .2-.3zM392.2 611.4l.6 .2zM392.2 610.4v1l.3-.1zM392.5 610.1v1.2l-.3-.9zM347 610.4h45.2l.3-.3zM346.7 610.1h45.8l-45.5 .3zM346.7 610.1l.3 1.2v-.9zM346.7 610.1l.3 1.2-.3-.3zM342.6 611.3h4.4l-.3-.3zM342.3 611h4.4l-4.1 .3zM342.3 611l.3 .8zM342.3 611l.3 .8zM220.4 611.8h122.2l-.3-.3zM220.4 611.8l.3-.3h121.6zM220.4 611.3v.5l.3-.3zM220.4 611.3l.3-.3v.5zM215.9 611.3h4.5l.3-.3zM215.9 611.3l.3-.3h4.5zM215.9 610.4v.9l.3-.3zM216.2 610.1v.9l-.3-.6zM200.7 610.4h15.2l.3-.3zM200.6 610.1h15.6l-15.5 .3zM200.6 610.1l-8 8.8 8.1-8.5zM200.6 610.1l-8 8.8-.3-.2zM192.3 618.7l.3 19.4v-19.2zM192.3 618.7l.3 19.4-.3 .3zM192.3 638.4l1.5-.3h-1.2zM192.3 638.4l1.5-.3-.2 .3zM193.8 638.1l-.2 .3 .6 .2zM193.6 638.4l.6 .2-.3 .2zM193.9 638.8l.3 4.1v-4.3zM193.9 638.8l.3 4.1-.3-.1zM193.9 642.8l-.1 .6 .4-.5zM193.9 642.8l-.1 .6zM192.6 643.4h1.2l-.2-.3zM192.3 643.1h1.3l-1 .3zM192.3 643.1l.3 26v-25.7zM192.3 643.1l.3 26-.3 .3zM192.3 669.4l1.5-.3h-1.2zM192.3 669.4l1.5-.3-.2 .3zM193.8 669.1l-.2 .3 .6 .2zM193.6 669.4l.6 .2-.3 .1zM193.9 669.7l.3 4.3v-4.4zM193.9 669.7l.3 4.3-.3-.1zM193.9 673.9l-.1 .6 .4-.5zM193.9 673.9l-.1 .6zM192.6 674.5h1.2l-.2-.3zM192.3 674.2h1.3l-1 .3zM192.3 674.2l.3 19.6v-19.3zM192.3 674.2l.3 19.6-.3 .1zM192.3 693.9l8.7 8.4-8.4-8.5zM192.3 693.9l8.7 8.4-.1 .3zM201 702.3l-.1 .3 40.1-.3zM200.9 702.6l40.1-.3 .3 .3zM241 700.8v1.5l.3 .3zM241 700.8l.3 .1v1.7zM241 700.8l.3 .1 .3-.6zM241.6 700.3l.1 .3-.4 .3zM241.6 700.3l.1 .3 4-.3zM241.7 700.6l4-.3-.1 .3zM245.7 700.3l-.1 .3 .6 .2zM245.6 700.6l.6 .2-.3 .1zM245.9 700.9l.3 1.4v-1.5zM245.9 700.9l.3 1.4-.3 .3zM245.9 702.6l45.5-.3h-45.2zM245.9 702.6l45.5-.3 .3 .3zM291.4 700.8v1.5l.3 .3zM291.4 700.8l.3 .1v1.7zM291.9 700.3l-.5 .5 .3 .1zM291.9 700.3l-.2 .6zM291.9 700.3l.1 .3 4.2-.3zM292 700.6l4.2-.3-.1 .3zM296.2 700.3l-.1 .3 .6 .2zM296.1 700.6l.6 .2-.3 .1zM296.4 700.9l.3 1.4v-1.5zM296.4 700.9l.3 1.4-.3 .3zM296.7 702.3l-.3 .3 45.9-.3zM296.4 702.6l45.9-.3 .3 .3zM342.3 700.8v1.5l.3 .3zM342.3 700.8l.3 .1v1.7zM342.7 700.3l-.4 .5 .3 .1zM342.7 700.3l-.1 .6zM342.7 700.3l.2 .3 3.8-.3zM342.9 700.6l3.8-.3-.2 .3zM346.7 700.3l-.2 .3 .6 .2zM346.5 700.6l.6 .2-.3 .1zM346.8 700.9l.3 1.4v-1.5zM346.8 700.9l.3 1.4-.3 .3zM347.1 702.3l-.3 .3 45.5-.3zM346.8 702.6l45.5-.3 .3 .3zM392.3 700.8v1.5l.3 .3zM392.3 700.8l.3 .1v1.7zM392.3 700.8l.3 .1 .3-.6zM392.9 700.3l.1 .3-.4 .3zM392.9 700.3l.1 .3 4-.3zM393 700.6l4-.3-.2 .3zM397 700.3l-.2 .3 .7 .2zM396.8 700.6l.7 .2-.3 .1zM397.2 700.9l.3 1.4v-1.5zM397.2 700.9l.3 1.4-.3 .3zM397.2 702.6l47.3-.3h-47zM397.2 702.6l47.3-.3 .3 .3zM444.5 700.7v1.6l.3 .3zM444.5 700.7l.3 .3v1.6zM444.5 700.7l.3 .3 1.2-.3zM444.8 701l1.2-.3 .3 .3z"/>
</g>
<!-- layer: WALLS -->
<g fill="#000" stroke="#000" stroke-width=".41">
<path d="M501.1 763.8l10 1v-1zM501.1 763.8l10 1h-10z"/>
<path d="M521.1 763.8l10 1v-1zM521.1 763.8l10 1h-10z"/>
<path d="M546.7 765.6l.2 .4 3.6-1.9zM546.9 766l3.6-1.9 .2 .4z"/>
</g>
<!-- layer: principalplans -->
<g fill="none" stroke="#000" stroke-width=".41">
<path d="M492.1 763.8v1M493.1 763.8v1M494.1 763.8v1M495.1 763.8v1M496.1 763.8v1M501.1 763.8v1M511.1 763.8v1M521.1 763.8v1M531.1 763.8v1M541.1 763.8h-50v1h50M547 765.6a3.9 3.9 0 0 1 4.2-5.2 3.9 3.9 0 0 1 2.6 6.3 3.9 3.9 0 0 1-6.7-.9M549.1 760.5l1.5 3.8"/>
<path d="M550.5 764.1l-3.8 1.5M550.7 764.5l-3.8 1.5M554.5 762.7l-3.9 1.6 1.6 3.8"/>
<circle cx="550.7" cy="764.3" r="4.1"/>
</g>
<text font-size="5" x="442.1" y="830.5">PRINCIPAL PLANS © Copyright 2019. All rights reserved.</text>
<text font-size="4.3" x="9.7" y="733" transform="rotate(-90 9.7 733)">PLEASE NOTE, THIS IS AN A1 PLAN, IT SHOULD NOT BE ENLARGED OR SHRUNK TO FIT. WHEN PRINTING SET THE SCALE TO ´NONE´</text>
<g font-size="4.1">
<text x="282.1" y="798.3">drawing address</text>
<text x="366.1" y="798.3">location/details</text>
<text x="447.8" y="798.2">date</text>
<text x="461.9" y="803">12/09/19</text>
<text x="501.2" y="798.2">scale</text>
<text x="282.3" y="806.3">BANK OF ENGLAND SPORTS CENTRE</text>
<text x="366" y="806.1">FOURTH FLOOR</text>
<text x="500.9" y="804.6">1/100</text>
<text x="282.3" y="812.7">PRIORY LANE</text>
<text x="366" y="813">THE GRANGE</text>
<text x="446.4" y="813.8">dwg. no.</text>
<text x="499.2" y="813.8">sheet</text>
<text x="282.4" y="818.8">LONDON, SW15 5JQ</text>
<text x="366.1" y="819.1">NET INTERNAL AREA</text>
<text x="460.8" y="820.4">PP6002-56</text>
<text x="503.4" y="821.5">A1</text>
</g>
<g font-size="3.5">
<text x="310.3" y="733.6">FOURTH</text>
<text x="310.3" y="737.8">FLOOR</text>
</g>
<text font-size="1.9" x="545.6" y="767.2" transform="rotate(-112 545.6 767.2)">N</text>
<g font-size="1.7">
<text x="490.6" y="767.1">0</text>
<text x="491.1" y="762.2">SCALE 1:100</text>
<text x="500.6" y="767.1">1</text>
<text x="510.6" y="767.1">2</text>
<text x="520.5" y="767.1">3</text>
<text x="530.5" y="767.1">4</text>
<text x="540.5" y="767.1">5</text>
</g>
<g font-size="1.4" fill="#808080">
<text x="413.5" y="183.3">UP</text>
<text x="440.3" y="187.7">UP</text>
<text x="440" y="205.6">UP</text>
<text x="304.9" y="433.6">UP</text>
<text x="440" y="627.9">UP</text>
<text x="440.3" y="645.8">UP</text>
<text x="413.5" y="650.2">UP</text>
</g>
</svg>
